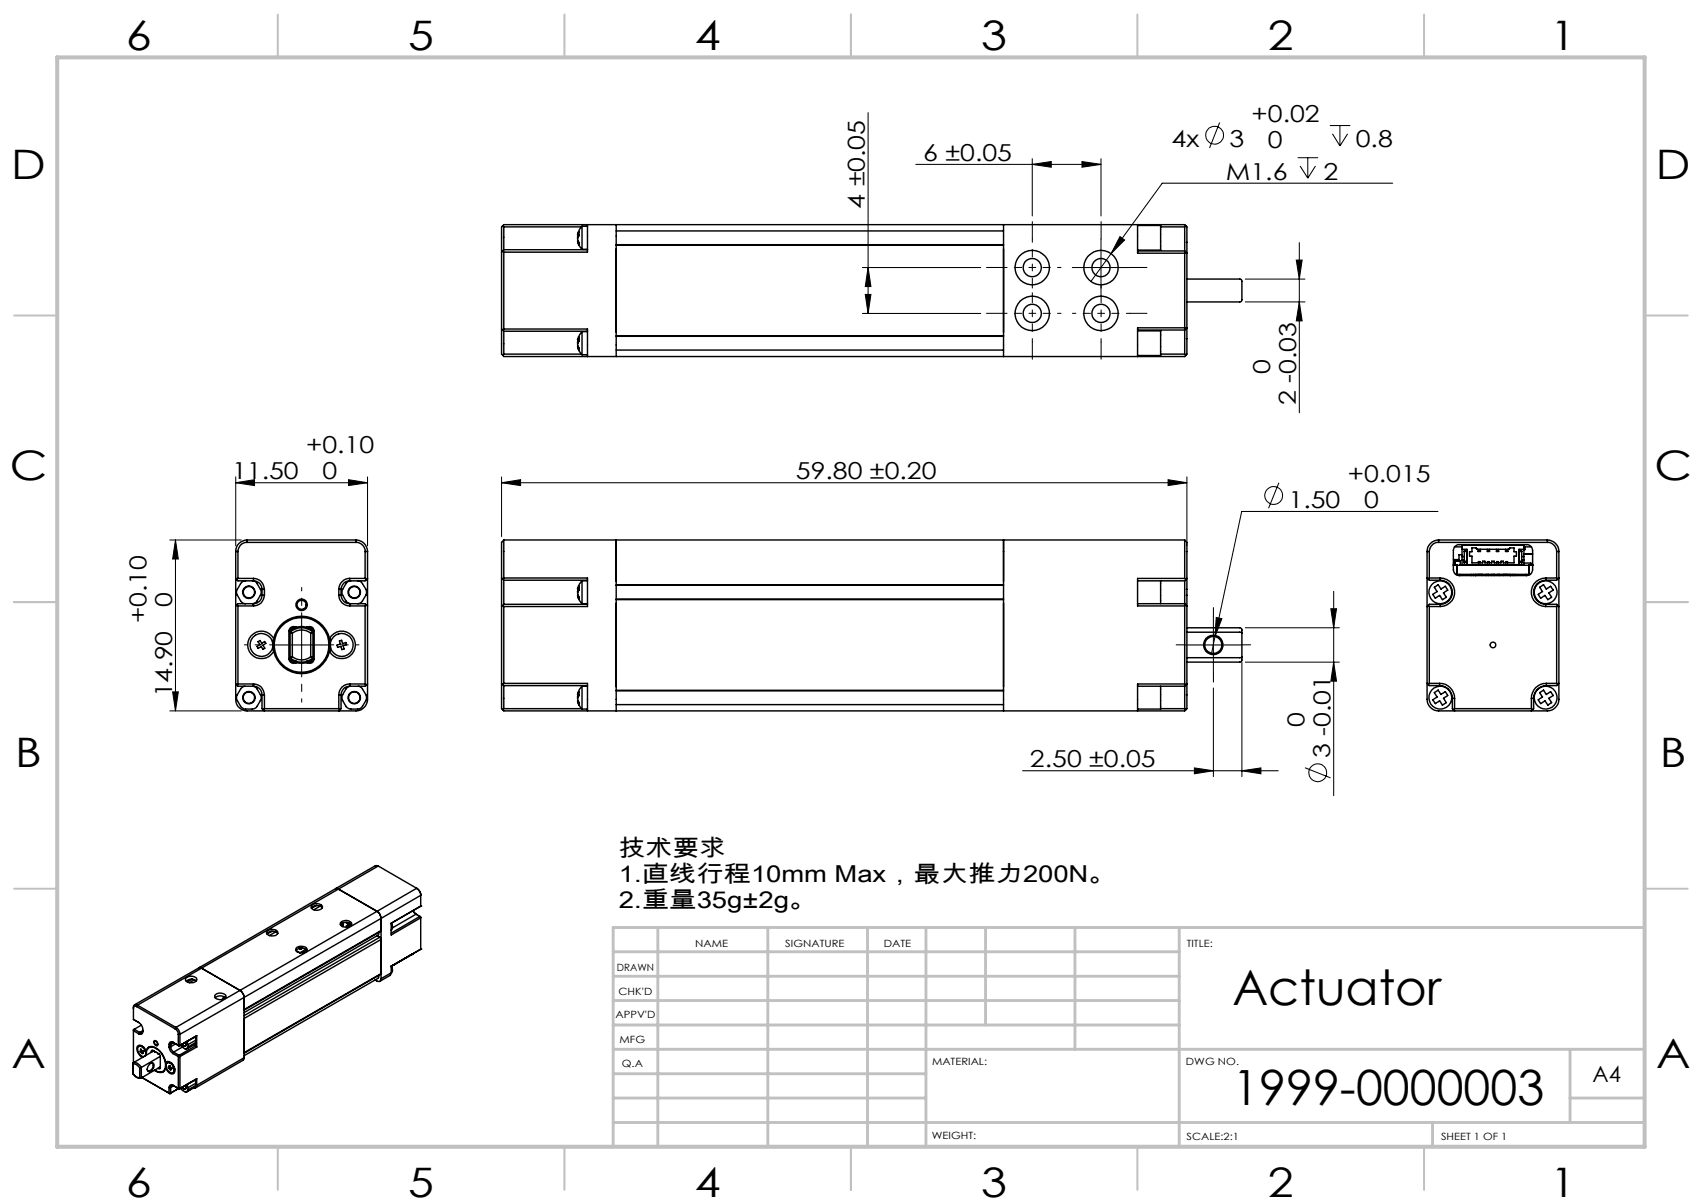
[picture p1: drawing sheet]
<svg xmlns="http://www.w3.org/2000/svg" width="297mm" height="210mm" viewBox="0 0 297 210" stroke-linecap="round" stroke-linejoin="round" font-family="sans-serif">
<g fill="none" stroke="#000" stroke-width=".18">
<path d="M151.5 19.6v35.1M159.8 28.7h32.3M180.1 28.7l3.3-.5v1zM180.1 27.7v10M188.8 28.2l3.3 .5-3.3 .5zM192.1 27.7v10M212.8 21.4l-1.7 4.4M226.4 27.5h3.6M226.9 29l1.3 2.1M228.2 27.5v3.6M229.6 29l-1.4 2.1M232.1 21.9h3.5"/>
<path d="M232.5 23.3l1.3 2.2M233.8 21.9v3.6M235.2 23.3l-1.4 2.2M243 32h-40.2l-8.9 12.2M150.5 46.7h20.6M150.5 54.7h20.6M151 51.4h1l-.5 3.3zM151.5 46.7l.5 3.3h-1zM187.1 46.7h10M192.1 41.7v10M193.9 44.2l-3.5 4.9M195.4 41.3l.9 .6-2.4 2.3z"/>
<path d="M217.3 52.7h10.4M217.3 48.7h10.4M226.2 45.4h1l-.5 3.3zM226.7 42.3v29.7M226.7 52.7l.5 3.3h-1zM29.6 94.2h12.5M30.6 94.2v29.8M30.6 94.2l.5 3.3h-1zM41.1 84.2l3.3-.5v1zM41.1 84.2h23M41.1 83.2v12M60.8 83.7l3.3 .5-3.3 .5z"/>
<path d="M64.1 83.2v12M87.5 84.2l3.3-.5v1zM87.5 83.2v10.4M87.5 84.2h119.6M203.8 83.7l3.3 .5-3.3 .5zM207.1 83.2v12M223.2 84.2l-1.8 4.4M250.9 89.2h-34.2l-4.7 21.8M47.6 112.5h10M52.6 107.5v10M206.7 112.5h10M211.7 107.5v10"/>
<path d="M212 111l-.6 3M212.2 107.7l1 .2-1.2 3.1zM216.7 115.5v20M217.3 115.5h16.4M217.3 109.5h16.4M232.2 106.2h1l-.5 3.3zM232.7 103.1v35.7M232.7 115.5l.5 3.3h-1zM29.6 124h12.5M30.1 120.7h1l-.5 3.3zM178.4 134.4h44.7M208.4 133.9l3.3 .5-3.3 .6z"/>
<path d="M211.7 120v15.5M216.7 134.4l3.3-.5v1.1zM227.7 133.9l4.5 1.8"/>
<circle cx="211.9" cy="23.6" r="1.55"/>
<circle cx="222.3" cy="86.4" r="1.54"/>
<circle cx="230" cy="134.8" r="1.56"/>
</g>
<path d="M175.1 46.7h-3M175.1 54.7h-3M180.1 41.7v-3M180.1 59.7v3M192.1 41.7v-3M192.1 59.7v3M197.1 46.7h3M197.1 54.7h3M206.7 112.5h-1.5M211.7 107.5v-1.5M211.7 117.5v1.5M216.7 112.5h1.5" fill="none" stroke="#000" stroke-width=".18" stroke-dasharray="15.2 1.3 1.3 1.3"/>
<g fill="none" stroke="#000" stroke-width=".18" stroke-dasharray="15.2 1.3 1.3 1.3" stroke-dashoffset="14.6">
<path d="M180.1 46.7v-5M180.1 46.7h-5M180.1 46.7v5M180.1 46.7h5M180.1 54.7v-5M180.1 54.7h-5M180.1 54.7v5M180.1 54.7h5M192.1 54.7v-5M192.1 54.7h-5M192.1 54.7v5M192.1 54.7h5"/>
<path d="M47.6 112.5h-5M52.6 117.5v5M52.6 107.5v-5M57.6 112.5h5"/>
</g>
<g fill="none" stroke="#c0c0c0" stroke-width=".35">
<path d="M48.5 2.5v7.5M98.5 2.5v7.5M148.5 2.5v7.5M198.5 2.5v7.5M248.5 2.5v7.5M2.5 55h7.5M287 55h7.5M2.5 105h7.5M287 105h7.5M2.5 155h7.5M287 155h7.5M48.5 200v7.5"/>
<path d="M98.5 200v7.5M148.5 200v7.5M198.5 200v7.5M248.5 200v7.5"/>
</g>
<g fill="none" stroke="#c0c0c0" stroke-width=".5">
<path d="M107 178.8h98.8M107 174.5h98.8M107 170.3h98.8M107 166h98.8M114.8 161.8v38.2M134 161.8v38.2M151.4 161.8v38.2M161.6 161.8v38.2M172 161.8v17M187.6 161.8v21.2M205.8 161.8v38.2M287 161.8h-180v38.2"/>
<path d="M107 195.8h180M107 191.5h54.6M107 187.3h54.6M107 183h180M250 195.8v4.2M274 191.5h13M274 183v12.8"/>
</g>
<path d="M10 10h277v190h-277z" fill="none" stroke="#c0c0c0" stroke-width=".7"/>
<g fill="#000">
<path d="M180.1 28.7l3.3-.5v1zM188.8 28.2l3.3 .5-3.3 .5z"/>
<path d="M226.7 52.7l.5 3.3h-1zM226.2 45.4h1l-.5 3.3z"/>
<path d="M30.6 94.2l.5 3.3h-1zM30.1 120.7h1l-.5 3.3zM151.5 46.7l.5 3.3h-1zM151 51.4h1l-.5 3.3z"/>
<path d="M60.8 83.7l3.3 .5-3.3 .5zM41.1 84.2l3.3-.5v1z"/>
<path d="M87.5 84.2l3.3-.5v1zM203.8 83.7l3.3 .5-3.3 .5z"/>
<path d="M212.2 107.7l-.2 3.3 1.2-3.1zM195.4 41.3l-1.5 2.9 2.4-2.3z"/>
<path d="M232.7 115.5l.5 3.3h-1zM232.2 106.2h1l-.5 3.3z"/>
<path d="M216.7 134.4l3.3-.5v1.1zM208.4 133.9l3.3 .5-3.3 .6z"/>
</g>
<g fill="none" stroke="#000" stroke-width=".25">
<path d="M87.7 39.4l.2 .2M87.9 39.6v4M87.9 39.6h13.6M101.6 39.5l-.7 .9-.1 .5M101.6 39.5v4M101.6 39.5h.9M102.5 39.2v4.8h-14.6M107.5 39.2v23M175.1 39.2v23M198.5 39.3h4v4.3h-4M198.5 39.2v5h8.2M202.5 39.6h4.2"/>
<path d="M206.7 39.6v4.2M206.9 39.4l.2 .2v4.6M206.9 39.4l-.2-.2h-118.8l-.4 .4v4.4M206.9 39.4l-.2 .2M87.5 57.4v4.4l.2 .2M87.5 44v13.4M87.5 57.4l.2 .2M87.7 43.8l.2 .2M87.7 43.8l-.2 .2M87.7 57.6l.2 .2M87.9 57.4h14.6v4.8M87.9 57.8v4"/>
<path d="M87.9 44v13.4M87.9 43.6h14.6M87.9 43.6l-.2 .2M87.9 57.4l-.2 .2M87.9 57.8h14.6M100.8 41.4v.1M100.8 40.9l.3-.5a1.21 1.21 0 0 1-.3 1.2l.3 .8v.4l-.3-.7 .1-.1M100.8 59.3l.3-.5a1.11 1.11 0 0 1-.3 1.2l.3 .7v.5l-.3-.7 .1-.1M100.8 59.8v.1M100.8 40.9h.2M100.8 41.4h.1M100.8 59.3h.2"/>
<path d="M100.8 59.8h.1M100.8 42.2l.3 .7 .5 .6M100.9 40.9l-.1 .5M100.9 59.3l-.1 .5M101.6 57.8l-.7 1-.1 .5M101.6 57.8v4.1M101.6 43.5h.9M101.6 57.8h.9M107.5 42.7h67.6M107.5 40.3h67.6M107.5 58.7h67.6M107.5 42.8h67.6"/>
<path d="M107.5 58.6h67.6M198.5 57.7h4v4.3h-4M198.5 57.6h8.2M198.5 43.8h8.2M206.7 57.2h-8.2v5M206.7 57.6v4.2M206.7 44.2v13M206.7 57.2l.2 .2M206.7 43.8l.4 .4M206.9 44l-.2 .2M206.9 57.4l-.2 .2M207.1 57.2v4.6l-.2 .2"/>
<path d="M207.1 48.7h9.4l.2 .3v3.4l-.2 .3h-9.4M207.1 44.2v13M207.1 57.2l-.2 .2M87.7 62l.2 .2h118.8l.2-.2M87.9 61.8h13.6M87.9 61.8l-.2 .2M100.8 60.6l.3 .7 .5 .6M101.6 61.9h.9M107.5 61.1h67.6M202.5 61.8h4.2M206.7 61.8l.2 .2M41.1 96.2v25.8a1.99 1.99 0 0 0 2 2h19a2.05 2.05 0 0 0 2-2v-25.8"/>
<path d="M41.1 96.2h.4M41.5 96.2v4.7M43.1 94.6a1.57 1.57 0 0 0-1.6 1.6M43.1 94.2a1.99 1.99 0 0 0-2 2M43.1 94.6h19M43.1 94.2v.4M43.1 94.2h19M62.1 94.6a1.57 1.57 0 0 1 1.6 1.6M62.1 94.2a2.05 2.05 0 0 1 2 2M62.1 94.2v.4M63.7 96.2v4.7M63.7 96.2h.4"/>
<path d="M87.9 94.2l-.4 .4v6.2M87.9 94.2v6.6M87.9 94.2h118.8M107.5 94.2v29.8M175.1 94.2v29.8M206.7 94.2v6.7M206.7 94.2l.4 .4v6.3M249 96.2v25.8a2.05 2.05 0 0 0 2 2h19a2.05 2.05 0 0 0 2-2v-25.8M249 96.2h.4M249.4 96.2v4.6M251 94.6a1.63 1.63 0 0 0-1.6 1.6M251 94.2a2.05 2.05 0 0 0-2 2"/>
<path d="M251 94.6h19M251 94.2h19M251 94.2v.4M253.6 98.6h13.8M253.6 98.4h.2M253.6 97.6h1M253.8 98.4h.1M253.8 98.3h.1M253.8 98.1h.1M253.8 98.2h.1M253.8 98.6v-.7h1v.7M253.8 97.9h.1"/>
<path d="M253.8 95.4h1.3M253.9 95.3l.5-.3h12a1.02 1.02 0 0 1 1 1v3.4a1.02 1.02 0 0 1-1 1h-11.8a1.02 1.02 0 0 1-1-1v-3.4zM254.8 98.6h.7M255.1 96.8h-.5v1.1M255.1 95.1h10.8v3.4h-10.8zM255.1 95.8h.9v2.7M255.1 97.1h.4M255.1 97.7h.4M255.5 97.9v.1M255.5 96.2v-.1h.4v.1M255.5 98v.1M255.5 98.1v.5"/>
<path d="M255.5 96.2h.4M255.5 97.9h.4M255.5 96.2v1.7M255.5 98h.4M255.5 98.1h.4M255.9 97.9v.1M255.9 98v.1M255.9 98.1v.5M255.9 96.2v1.7M255.9 97.1h.1M255.9 97.7h.1M256.6 98.6h.1"/>
<path d="M256.9 95.6h.7l.1 .2h5.7l.1-.2h.7v.6h.4v.8h-.4v1.2h-1.9v-.3h-.4v.3h-1.2v-.3h-.4v.3h-1.2v-.3h-.4v.3h-1.8v-1.2h-.5v-.8h.5zM256.9 98.6h.1M256.9 98.5l-1 .1M257.1 98.5v.1M257.1 98.6h.9M257.4 98.6h.1M257.6 98.5v.1M257.6 98.6h.1M257.7 98.6h.1M257.9 95.8v.4h.4v-.4M258 98.5v.1M258 98.2v-.2h.3v.2"/>
<path d="M258 95.9h.2v.2h-.2zM258.3 98.5v.1M258.3 98.6h1M258.5 98.6h.1M258.7 98.6h.1M258.8 98.5v.1M258.9 98.6h.1M259.2 98.6h.1M259.3 98.5v.1M259.5 95.8v.4h.4v-.4M259.6 98.5v.1M259.6 98.2v-.2h.3v.2"/>
<path d="M259.6 95.9h.2v.2h-.2zM259.9 98.5v.1M259.9 98.6h.2M260.1 98.5v.1M260.8 98.6h.1M260.8 98.5v.1M260.9 98.6h.3M260.9 98.5v.1M261.1 95.8v.4h.4v-.4M261.2 98.5v.1M261.2 98.2v-.2h.3v.2M261.2 95.9h.2v.2h-.2z"/>
<path d="M261.5 98.5v.1M261.5 98.6h1.3M261.7 98.6h.1M261.8 98.6h.1M262.1 98.6h.1M262.4 98.6h.1M262.4 98.5v.1M262.7 95.8v.4h.4v-.4M262.8 98.5v.1M262.8 98.2v-.2h.3v.2M262.8 95.9h.2v.2h-.2zM263.1 98.5v.1"/>
<path d="M263.5 98.5v.1M263.5 98.6h.9M263.6 98.6h.1M264.4 98.6h.1M264.4 98.5v.1M264.5 98.6h.6M264.5 98.5v.1M264.6 98.6h.1M264.7 98.6h.1M264.9 98.6h.1M265.1 97.1h.1M265.1 97.7h.1"/>
<path d="M265.1 97.9v.1M265.1 96.2v-.1h.4v.1M265.1 98v.1M265.1 98.1v.5M265.1 96.2h.4M265.1 97.9h.4M265.1 98h.4M265.1 96.2v1.7M265.1 98.1h.4M265.5 97.9v.1M265.5 98v.1M265.5 98.1v.5"/>
<path d="M265.5 96.2v1.7M265.5 97.1h.4M265.5 97.7h.4M265.9 95.7h.1M265.9 95.8h.1M265.9 95.7v.1M265.9 95.5h.1M265.9 95.5v.2M265.9 95.9h.1M265.9 95.8v.1M265.9 95.4h.1M265.9 95.4v.1"/>
<path d="M265.9 95.4h1.3M265.9 96.6h1.5M265.9 98.2h1.2v.4M265.9 95.8h-.8v2.7M265.9 96.7h1.5M266.8 98.6v1.6M267.1 98.6h.3M267.1 98.4h.3M267.3 98.6h.1M267.4 98.6h.1M270 94.6a1.63 1.63 0 0 1 1.6 1.6M270 94.2a2.05 2.05 0 0 1 2 2"/>
<path d="M270 94.2v.4M271.6 96.2h.4M271.6 96.2v4.6M41.1 100.9l.2 .2M41.1 119.3l.4 .4h2.7M41.3 105.5l.2 .2M41.3 101.1l.2 .2h2.7M41.5 119.3h2.7M41.5 105.7v13.6M41.5 105.7h2.7M41.5 100.9h2.7M41.5 100.9l-.2 .2"/>
<path d="M41.5 119.3l-.2 .2M42.7 119.7l-.6 .4-.7 1.1a1 1 0 0 0 0 1l.7 1.1 .6 .4h1.4l.4-.2 .2-.1 .7-1.2a1 1 0 0 0 0-1l-.7-1.2-.6-.3M42.9 101.3a.93 .93 0 0 0-.9 .5l-.6 1a1 1 0 0 0 0 1l.7 1.1 .4 .3 .4 .1M44 101.3a.84 .84 0 0 1 .9 .5l.5 1a1 1 0 0 1 0 1l-.7 1.2-.7 .3M44.2 100.9a1.93 1.93 0 0 1 1.9 1.9M44.2 119.3a1.87 1.87 0 0 1 1.9 1.9M44.2 119.7a1.45 1.45 0 0 1 1.5 1.5M44.2 101.3a1.45 1.45 0 0 1 1.5 1.5M44.2 100.9v.4M44.2 105.3v.4M44.2 119.3v.4M44.2 105.3h-2.7l-.4 .4"/>
<path d="M45 111.9l.4-.2 .3 .5 .5-.3 .2 .3-.5 .4 .3 .5-.3 .2-.3-.5-.6 .3-.2-.4 .6-.3zM45.7 103.8a1.45 1.45 0 0 1-1.5 1.5M45.7 103.8h.4M45.7 102.8h.4M45.7 102.8v1M46.1 103.8a1.87 1.87 0 0 1-1.9 1.9M46.1 102.8v1M47.8 111.4a4.6 4.6 0 0 0 0 2.2M47.8 111.4a2.42 2.42 0 0 0-3.7-.8 2.42 2.42 0 0 0 0 3.8 2.42 2.42 0 0 0 3.7-.8M47.8 113.6a5 5 0 0 0 4.8 3.9 5 5 0 0 0 4.9-3.9M47.8 111.4a5 5 0 0 1 4.8-3.9 5 5 0 0 1 4.9 3.9M50.4 114.9a.81 .81 0 0 0 1.2 .7"/>
<path d="M50.4 114.9h.2M50.4 110.1h.2M50.4 110.1v4.8M50.6 114.9a.58 .58 0 0 0 .9 .5M50.6 115l.8 .5M50.6 110.1v4.8M50.7 115.1l.6 .4M51 114.5a2.56 2.56 0 0 0 3.2 0M51 114.5l-.4 .2a2.95 2.95 0 0 0 4 0l-.4-.2M51 110.4l-.4-.1a2.95 2.95 0 0 1 4 0l-.4 .1M51 110.4a2.56 2.56 0 0 1 3.2 0M51 110.4v4.1"/>
<path d="M51.3 109.5l-.6 .4M51.4 109.5l-.8 .5M51.5 109.6a.58 .58 0 0 0-.9 .5M51.5 115.4h.3v.2M51.5 115.4l.1 .2M51.6 109.4a.81 .81 0 0 0-1.2 .7M51.6 109.4h.2M51.6 109.4l-.1 .2M51.8 109.4a2.72 2.72 0 0 1 1.7 0M51.8 115.6h-.2M51.8 115.6a2.72 2.72 0 0 0 1.7 0M51.8 109.4v.2h-.3"/>
<path d="M53.5 115.6h.1M53.5 109.4l-.1 .2h.3M53.6 109.4a.79 .79 0 0 1 1.2 .7M53.6 109.4h-.1M53.6 109.4l.1 .2M53.7 115.4h-.3l.1 .2M53.7 109.6a.58 .58 0 0 1 .9 .5M53.7 115.4l-.1 .2M53.8 109.5l.8 .5M53.9 109.5l.7 .4M54.2 110.4v4.1M54.6 115.1l-.7 .4"/>
<path d="M54.6 114.9a.58 .58 0 0 1-.9 .5M54.6 115l-.8 .5M54.6 114.9h.2M54.6 110.1h.2M54.6 110.1v4.8M54.8 114.9a.79 .79 0 0 1-1.2 .7M54.8 110.1v4.8M57.5 111.4l.1 1.1-.1 1.1M57.5 111.4a2.4 2.4 0 0 1 3.6-.8 2.4 2.4 0 0 1 0 3.7 2.4 2.4 0 0 1-3.6-.7M57.5 111.4l.1 .6-.1 1.6M59.1 103.8a1.87 1.87 0 0 0 1.9 1.9M59.1 102.8v1"/>
<path d="M59.1 103.8h.4M59.1 102.8h.4M59.2 111.8l.4-.1 .2 .5 .6-.1 .1 .4-.6 .1 .1 .6-.3 .1-.2-.6-.6 .2-.1-.4 .6-.1zM59.5 103.8a1.51 1.51 0 0 0 1.5 1.5M59.5 102.8v1M61 100.9a1.93 1.93 0 0 0-1.9 1.9M61 119.3a1.87 1.87 0 0 0-1.9 1.9M61 119.7a1.51 1.51 0 0 0-1.5 1.5M61 101.3a1.51 1.51 0 0 0-1.5 1.5M61 119.3h2.7M61 105.7h2.7M61 100.9h2.7"/>
<path d="M61 100.9v.4M61 105.3v.4M61 119.3v.4M61 105.3h2.7l.2 .2M61.1 119.7l-.7 .4-.6 1.1a1 1 0 0 0 0 1l.6 1.1 .5 .3 1.6 .1 .6-.3 .8-1.2 .1-.6-.1-.4-.8-1.2-.6-.3M61.2 101.3a.93 .93 0 0 0-.8 .5l-.6 1a1 1 0 0 0 0 1l.6 1.1 .5 .3 .3 .1M62.4 101.3a.84 .84 0 0 1 .9 .5l.6 1 .1 .6-.1 .4-.8 1.2-.7 .3M63.7 105.7v13.6M63.7 100.9l.2 .2M63.7 119.3l.2 .2M63.9 119.5l-.2 .2h-2.7M63.9 105.5l.2 .2"/>
<path d="M63.9 105.5l-.2 .2M64.1 100.9l-.4 .4h-2.7M64.1 119.3l-.2 .2M87.5 119.2v4.4l.2 .2M87.5 100.8v5M87.5 100.8l.2 .2M87.5 105.8v13.4M87.5 119.2l.4 .4M87.7 101l.2 .2M87.7 105.6l.2 .2M87.7 105.6l-.2 .2M87.9 119.2h14.6v4.8"/>
<path d="M87.9 119.6v4M87.9 101.2v4.2M87.9 100.8h14.6v5h-14.6M87.9 105.8v13.4M87.9 100.8l-.2 .2M87.9 101.2h14.6M87.9 105.4h14.6M87.9 105.4l-.2 .2M87.9 119.2l-.2 .2M87.9 119.6h14.6M100.8 103.2v.1M100.8 102.8l.3-.5a1.21 1.21 0 0 1-.3 1.1l.3 .8v.4l-.3-.6 .1-.2"/>
<path d="M100.8 102.8h.2M100.8 103.2h.1M100.8 104l.3 .7 .5 .6M100.9 102.8l-.1 .4M101.6 119.7l-.5 .6-.3 .8M101.6 101.3l-.5 .6-.3 .9M101.6 119.7v4M101.6 101.3v4M101.6 119.7h.9M101.6 105.3h.9M101.6 101.3h.9M107.5 104.5h67.6"/>
<path d="M107.5 102.1h67.6M107.5 102h67.6M107.5 104.6h67.6M198.5 119.7h8.2M198.5 105.3h8.2M198.5 101.3h8.2M202.5 119.7v4h-4M202.5 101.3v4M206.7 119.3h-8.2v4.7M206.7 119.7v3.9M206.7 101.3v4M206.7 100.9h-8.2v4.8h8.2"/>
<path d="M206.7 105.7v13.6M206.7 119.3l.2 .2M206.7 105.3l.4 .4M206.7 100.9l.2 .2M206.9 105.5l-.2 .2M206.9 101.1l-.2 .2M207.1 109.5h9.3l.3 .2v.7M207.1 119.3v4.3l-.4 .4h-118.8l-.2-.2M207.1 100.9v4.8M207.1 110.3h9.4l.2 .1M207.1 119.3l-.4 .4M207.1 105.7v13.6"/>
<path d="M207.1 100.9l-.2 .2M216.7 114.5v.7l-.3 .3h-9.3M216.7 114.5l-.2 .2h-9.4M216.7 110.4v4.1M249 119.2l.4 .4h1.8M249 100.8l.2 .2M249.2 101l.2 .2h1.9M249.2 105.6l-.2 .2M249.2 105.6l.2 .2M249.4 100.8h1.9M249.4 119.2h1.8M249.4 105.8h1.9"/>
<path d="M249.4 105.8v13.4M249.4 119.2l-.2 .2M249.4 100.8l-.2 .2M250.3 102.4l.7-.4 .5 .8 .3-.3a.28 .28 0 0 1 .4-.2 .28 .28 0 0 1 .2 .3 .29 .29 0 0 1 .2 .3 .29 .29 0 0 1-.3 .2l-.4 .3 .2 .3a.36 .36 0 0 1 .2 .4 .36 .36 0 0 1-.2 .3h-.1a.32 .32 0 0 1-.4 .1 .32 .32 0 0 1-.2-.4l-.2-.3-.3 .2a.35 .35 0 0 1-.3 .3 .35 .35 0 0 1-.3-.3l-.3-.3 .8-.5zM251.2 119.2a2.59 2.59 0 0 1 2.6 2.6M251.2 119.6a2.23 2.23 0 0 1 2.2 2.2M251.2 119.2v.4M251.3 100.8a2.49 2.49 0 0 1 2.5 2.5 2.49 2.49 0 0 1-2.5 2.5M251.3 101.2a2.1 2.1 0 0 1 2.1 2.1 2.1 2.1 0 0 1-2.1 2.1M251.3 105.4h-1.9l-.2 .2M251.3 100.8v.4M251.3 105.4v.4"/>
<path d="M254 100.2h13M254.2 100.2v-1.6v1.6M254.7 100.2v.2M256.7 100.2v.2M257.1 100.2v.2M257.5 100.2v.2M258.1 100.2h.1M258.4 100.2h.1M258.7 100.2v.2M258.7 100.2h-1.2v.2M259.3 100.2v.2M259.3 100.2h.4"/>
<path d="M259.7 100.2v.2M260.3 100.2v.2M260.3 100.2h.4M260.7 100.2v.2M261.3 100.2v.2M261.3 100.2h.4M261.7 100.2v.2M262.3 100.2v.2M262.3 100.2h1.2M262.6 100.2h.1M263 100.2h.1M263.6 100.2v.2"/>
<path d="M263.9 100.2v.2M264.3 100.2v.2M266.3 100.2v.2M268.7 102.4l.2-.1a.35 .35 0 0 1 .4-.2 .35 .35 0 0 1 .3 .3l.2 .4 .4-.3a.28 .28 0 0 1 .3-.2 .28 .28 0 0 1 .3 .3l.2 .3-.7 .5 .2 .4a.28 .28 0 0 1 .3 .3 .28 .28 0 0 1-.4 .3h-.1a.33 .33 0 0 1-.3 .1 .33 .33 0 0 1-.2-.4 .36 .36 0 0 0-.3-.2 .36 .36 0 0 0-.4 .3 .32 .32 0 0 1-.3 .1 .32 .32 0 0 1-.2-.4l-.2-.2 .8-.5zM269.7 100.8a2.49 2.49 0 0 0-2.5 2.5 2.49 2.49 0 0 0 2.5 2.5M269.7 101.2a2.1 2.1 0 0 0-2.1 2.1 2.1 2.1 0 0 0 2.1 2.1M269.7 100.8h1.9M269.7 105.8h1.9M269.7 105.4h1.9l.2 .2M269.7 100.8v.4M269.7 105.4v.4M269.8 119.2a2.53 2.53 0 0 0-2.6 2.6"/>
<path d="M269.8 119.6a2.23 2.23 0 0 0-2.2 2.2M269.8 119.2h1.8M269.8 119.2v.4M271.6 105.8v13.4M271.6 100.8l.2 .2M271.6 119.2l.2 .2M271.8 101l-.2 .2h-1.9M271.8 105.6l-.2 .2M271.8 105.6l.2 .2M272 119.2l-.4 .4h-1.8M272 100.8l-.2 .2M45.7 121.2h.4"/>
<path d="M45.7 121.2v2.4l.2 .2M45.9 123.8l.2 .2M46.1 121.2v2.4M46.1 123.6h13M46.1 123.6l-.2 .2M59.1 121.2v2.4M59.1 123.6l.2 .2M59.1 121.2h.4M59.5 121.2v2.4l-.4 .4M87.9 123.6h13.6M87.9 123.6l-.2 .2M100.8 121.1l.3-.5a1.21 1.21 0 0 1-.3 1.2l.3 .7v.5l-.3-.7 .1-.1"/>
<path d="M100.8 121.6v.1M100.8 121.1h.2M100.8 121.6h.1M100.8 122.4l.3 .7 .5 .6M100.9 121.1l-.1 .5M101.6 123.7h.9M107.5 122.9h67.6M107.5 120.5h67.6M107.5 120.4h67.6M202.5 123.6h4.2M206.7 123.6l.2 .2M250.3 120.8l.7-.4 .5 .7 .2-.2a.36 .36 0 0 1 .4-.2 .36 .36 0 0 1 .3 .3l.1 .1a.32 .32 0 0 1 0 .3 .32 .32 0 0 1-.3 .2 .36 .36 0 0 0-.2 .3 .36 .36 0 0 0 .2 .4 .32 .32 0 0 1 .1 .3 .32 .32 0 0 1-.3 .2l-.3 .2-.5-.8-.4 .3a.28 .28 0 0 1-.3 .2 .28 .28 0 0 1-.2-.3l-.3-.3 .8-.5z"/>
<path d="M253.4 121.8v1.8l.4 .4M253.4 121.8h.4M253.8 123.6h13.4M253.8 121.8v1.8M253.8 123.6l-.2 .2M267.2 121.8v1.8M267.2 121.8h.4M267.2 123.6l.2 .2M267.6 121.8v1.8l-.4 .4M268.7 120.8l.2-.2a.35 .35 0 0 1 .4-.2 .35 .35 0 0 1 .3 .3v.2a.36 .36 0 0 0 .4 .2 .36 .36 0 0 0 .3-.3 .32 .32 0 0 1 .4-.1 .32 .32 0 0 1 .2 .4l.1 .2-.7 .5 .2 .4a.28 .28 0 0 1 .3 .3 .28 .28 0 0 1-.4 .3l-.3 .2-.3-.5a.36 .36 0 0 0-.3-.2 .36 .36 0 0 0-.4 .2 .32 .32 0 0 1-.3 .1 .32 .32 0 0 1-.2-.3 .33 .33 0 0 1-.1-.4 .33 .33 0 0 1 .4-.1 .36 .36 0 0 0 .2-.4 .36 .36 0 0 0-.2-.3zM54.4 157.9a1.16 1.16 0 0 1 1.9 .3 1.16 1.16 0 0 1-2 0zM55.2 157.9l-.7 .2-.2 .3"/>
<path d="M55.2 157.9l.6 .1 .4 .4M55.2 157.9l-.8 .5M55.9 158l-1.1 .7M58.6 155l.5 .1M58.6 155l-23.9 13.8M59.1 155.1l6.7 3.9M59.1 155.1l-23.9 13.8M65.8 159a1.6 1.6 0 0 1 .7 1.2M65.8 159l-23.9 13.7M66 151.1l-.5-.1-6.9 4M66 151.1l-6.9 4M66 151.1l6.7 3.8"/>
<path d="M72 158.8l.6 .6M72.1 158.8l.6 .8M72.6 159.4l.7 .4M72.6 159.4l-4.1 2.4M72.7 154.9a1.6 1.6 0 0 1 .7 1.3l-6.9 4M72.7 154.9a1.29 1.29 0 0 1 .7 1.1v2M72.7 154.9l-6.9 4.1M73.3 159.8l.1 .1v5.7M73.3 159.8l-5 3M73.4 158h.1M73.4 158l-5.1 3M73.4 158l-.1 .1"/>
<path d="M23.3 179.8l.9 .5M23.3 177.8l.9 .6M23.4 179.5l-.1 .1v5.7M23.4 179.5l1 .6M23.8 175.6a.35 .35 0 0 0-.3-.1 .35 .35 0 0 0-.2 .4M23.8 175.6l6.8 3.8M24 175.3a.42 .42 0 0 0-.5 0 .42 .42 0 0 0-.2 .4v2.1M24 175.3l-.2 .3M24 175.3l6.7 3.9M24.2 178.4a1.45 1.45 0 0 1 .5 2l-.5-.1M24.7 178.8l-1.3 .7M30.6 179.4a1.1 1.1 0 0 1 .5 1"/>
<path d="M30.7 179.2a1.38 1.38 0 0 1 .7 1.2M30.7 179.2l-.1 .2M32.5 170.6a1.36 1.36 0 0 1 1.8 .1 .71 .71 0 0 1-.9 .7l-.6-.1a.49 .49 0 0 1-.3-.7zM33.5 170.8h-.5l-.5 .3M33.5 170.8l.8 .3M33.5 170.8l-.8 .5M33.9 170.9l-.8 .5M34.7 168.8l.5 .1M34.7 168.8l-11.2 6.5M35.2 168.9l6.7 3.8M35.2 168.9l-11.2 6.4M37.5 174a1.45 1.45 0 0 1 1.9 0"/>
<path d="M37.6 173.5a1.29 1.29 0 0 1 1.8 .2 1.13 1.13 0 0 1-1.8 .4 .4 .4 0 0 1 0-.6zM38.9 174.1l.2 .1M38.9 174.1v.2M39.1 174l-.2 .1M39.1 174l.1 .1M39.1 174h.1M39.1 174l.2 .1M39.2 173.9l-.1 .1M41.9 172.7a1.6 1.6 0 0 1 .7 1.3v10.5M41.9 172.7l-11.2 6.5M42.6 176.1l23.9-13.8-23.9 13.9M46.6 162.4a1.34 1.34 0 0 1 1.9 .2v.2a1.22 1.22 0 0 1-2-.1z"/>
<path d="M47.4 162.4l-.4 .1-.4 .3M47.4 162.4l.6 .1 .5 .3M47.4 162.4l-.8 .5M48.1 162.6l-1.1 .6M51.7 165.4a1.42 1.42 0 0 1 1.9 0 .92 .92 0 0 1-1.5 .7 .5 .5 0 0 1-.4-.7zM52.2 165.4h.1M52.3 165.4h.1M52.3 166.2h.1M52.4 165.4h.1M52.4 165.4h.2M52.5 165.4h.1M52.6 165.4h.1"/>
<path d="M52.9 166.1h.1M53 166.1h.1M53 166.1l-.1 .1M53.3 165.9h.1M53.3 165.9l-.2 .2M53.3 165.9v.1M53.3 165.6l-1 .6M53.4 165.9h.1M53.4 165.9l.2-.1a1.27 1.27 0 0 0-2 0l.7 .4M59.4 161.3a1.33 1.33 0 0 1 1.9 0M59.4 160.9a1.27 1.27 0 0 1 2 .2 1.22 1.22 0 0 1-2 .1zM59.7 161h.1"/>
<path d="M59.7 161v.5M59.7 161l-.1 .1M59.8 161.6h.1M59.8 161h-.1M59.8 161v.6M59.9 161.6h-.1M59.9 161v.6M60.4 160.9l.1 .1M60.5 161.5l.3-.2 .4 .2M60.5 161.5l.1 .1M60.5 161.5v.2M60.5 161h.1"/>
<path d="M60.5 160.9v.1M60.5 161.5l.3 .2-.2-.1M60.5 161l.3 .1M60.6 161.6h.1M60.6 161.5l.2 .1M60.6 161.5v.1M60.8 161l.2 .1M60.8 161v.1l.2 .1M60.8 161h.1M61 161.4l-.4 .1M61 161.2h.1M61 161.1v.1"/>
<path d="M61 161.2l.3 .2M65.8 163.2l.5 .3M66.1 162.7l-.1 .4-23.4 13.5M66.1 170.1l-.1 .5-23.4 13.5M66.3 163.5l.2 .4-23.9 13.8M66.3 163.5l-23.7 13.7M66.5 170.7a.44 .44 0 0 1-.2 .5 .44 .44 0 0 1-.5-.1l-.4-.2M66.5 160.2l-35.1 20.2M66.5 160.2v10.5M68.2 168.5a.88 .88 0 0 1 .1 1.3M68.3 168.5l.2 .8M68.3 161l.2 .8"/>
<path d="M68.3 161.1l.1 .2a.72 .72 0 0 1-.1 .9M68.3 169.7l-.2 .4-1.8 1.1M68.3 168.5v1.2M68.3 169.7l-1.8 1M71.9 166.5h.1M71.9 166.5h-.2M73.4 165.6h.1M73.4 160.1l-5.1 3v-2.1M73.4 165.6l-5.1 2.9M73.4 165.6l-.1 .1M23.2 187.2v.2a1.28 1.28 0 0 0 1.5 .6M23.2 185.5v1.8"/>
<path d="M23.2 185.4a1.25 1.25 0 0 1 1.5 .8M23.2 185.6a1.16 1.16 0 0 1 1.2 .7M23.2 185.4v.2M23.2 187.3a1.2 1.2 0 0 0 1.2 .6M23.2 185.6v1.7M24.2 182.5a.94 .94 0 0 1 1.3 .9l-.1 .7M24.4 180.1l.5-.3a.32 .32 0 0 1-.1 .3 .32 .32 0 0 1-.4 0zM24.4 187.9l.3 .1M24.4 180.1l-.2 .2M24.4 186.3v1.6M24.6 183.3l-.1-.3 .3 .3h.1l.1 .1-.2 .1M24.6 183.3h-.2l.1 .2"/>
<path d="M24.6 183.3l.1 .1M24.7 186.2l-.3 .1M24.7 183.4l-.2 .1M24.7 186.2v1.8M24.7 183.5h-.2M24.7 183.5l.1 .3M24.7 183.2l-.1 .1M24.8 182.5l.3 .2M24.8 183.5l.1 .2-.1 .1M24.8 183.4h.1M24.8 183.4h-.1M24.8 183.4l-.1 .1"/>
<path d="M24.9 187.8v.2M24.9 188l4.7 2.7M24.9 188l.1 .1M24.9 183.7l-.1 .1M25 183.4h.1M25 183.4l-.2 .1M25 182.6v.1M25.3 184.2a1.28 1.28 0 0 0-1-1.7 .98 .98 0 0 0 .3 1.6l.5 .2M25.5 183.4a1.16 1.16 0 0 1 .9-.9 1.16 1.16 0 0 1 1.2 .5l.8 1 .5 1.3M25.5 183.4l-.3-.6a.67 .67 0 0 0-.7-.5 .67 .67 0 0 0-.6 .5l.2 .8 .4 .6 .4 .2M25.5 183.4l.1 .1M25.5 183.4v.4"/>
<path d="M25.5 184a1.04 1.04 0 0 1 .4-1.2 1.04 1.04 0 0 1 1.3 .1 3.3 3.3 0 0 1 1.6 3.6 1.06 1.06 0 0 1-1.8 .1M25.5 183.5h.1M26.1 182.6l-.3 .4M26.2 185.5h.4a.88 .88 0 0 1-.8 1.3l-.1-.3M26.3 185.4h.2a.56 .56 0 0 1 .4 .4 .56 .56 0 0 1-.2 .6l-.3 .4-.4 .1a.89 .89 0 0 1 .3-1.5zM26.4 183.4v.1M26.4 183.4h.2M26.6 183.4h.1M26.7 183.2l-.1 .2M26.8 183.3l-.2 .1M26.8 183.3l-3.6 2.1M26.8 183.3l.1 .1"/>
<path d="M26.8 183.3a.22 .22 0 0 0-.2-.1 .22 .22 0 0 0-.2 .2M26.9 183.4h.1M26.9 183.4l.7 .4M27 181.5a.51 .51 0 0 1 .5 .3 .51 .51 0 0 1-.2 .6l-.3-.3-.2-.4zM27 181.5l-.1 .3M27 183.4l.2 .1M27 181.6a.48 .48 0 0 1 .4 .7 .48 .48 0 0 1-.4-.7zM27.2 182.3h.3M27.5 183.8h.2M27.6 183.8l.4 .4v2a.2 .2 0 0 1-.2 .2 .2 .2 0 0 1-.2-.1M27.6 183.8h.1M27.7 183.8h.1"/>
<path d="M28 186.2l-.1 .1-.2-.1M28 186.1l-3.3 1.9M28 184.2l-3.3 2M28.6 186.9l-.6 .1M28.9 185.3a.78 .78 0 0 1 1.3 .4l.2 .6a.63 .63 0 0 1 0 .9 .63 .63 0 0 1-.9-.1l-.6-.8M28.9 186.3a1.11 1.11 0 0 1-.8 .8 1.11 1.11 0 0 1-1.1-.4M28.9 185.3l.1 .2M29 186.1l-.1 .2M29.1 185.4a1.12 1.12 0 0 1 1.3 1.4 .55 .55 0 0 1-.5 .4 .55 .55 0 0 1-.5-.4l-.3-.5a.68 .68 0 0 1 0-.9zM29.2 185.4a.94 .94 0 0 1 1.2 .9v.5l-.2 .3M29.4 186.3h.2M29.5 182.6a1.57 1.57 0 0 0 .7 1.2"/>
<path d="M29.5 182.2v.4M29.5 189.7v1h.1M29.5 182.2h.3M29.5 182.6h.3M29.5 189.7h.3M29.6 186.2h.2M29.6 186.1v.1M29.6 186.2l-.2 .1M29.6 186.1l-.1-.2 .5 .3v.2l-.2-.1M29.6 186.1h-.2v.2M29.6 190.7h.1M29.6 186.3l.1 .3"/>
<path d="M29.7 186l-.1 .1M29.7 185.4l.3 .1M29.8 182.6l.2 .5 .3 .4M29.8 186.3v.3h-.1M29.8 186.2v.1M29.8 186.2l-.2 .1M29.8 190.7h-.2M29.8 182.2v.4M29.8 189.7v1M29.8 190.7l1.4-.8-1.6 .8M29.8 186.5l-.1 .1M30 186.3h-.2"/>
<path d="M30 185.5h.1M30.2 181.8a.42 .42 0 0 0-.5-.1 .42 .42 0 0 0-.2 .5M30.2 189.3a.42 .42 0 0 0-.5 0 .42 .42 0 0 0-.2 .4M30.2 181.8l.9 .5M30.2 183.8l.9 .5M30.2 189.3l1.1 .6M30.2 181.8l.1 .1M30.2 189.3l.1 .1M30.3 181.9a.33 .33 0 0 0-.4 0 .33 .33 0 0 0-.1 .3M30.3 189.4a.33 .33 0 0 0-.4-.1 .33 .33 0 0 0-.1 .4M30.3 181.9l1 .5M30.3 183.5l1 .6"/>
<path d="M30.3 183.5l-.1 .3M30.3 181.9l-.5 .3M30.3 189.4l-.5 .3M30.4 186.3v.3M30.5 186.3l-.1 .1M30.7 182.1l-.9 .5M31.1 180.4h.3M31.1 180.4v1.9M31.1 184.3v5.6h.2M31.1 182.3l.2 .1M31.3 182.4h.1M31.3 189.9h.1"/>
<path d="M31.3 184.2l.1 .1M31.3 184.2l-.2 .1M31.3 184.1v.1M31.4 180.4v1.9M31.4 184.3v5.6M31.4 182.3l-.1 .1M31.4 189.9h-.1M31.5 182.3l.3 .4 .6 .3 .4-.4M31.5 189.8l.3 .4 .6 .3 .2-.1M31.8 182.6l-1.5 .9M32.1 189.9h.1M32.1 182.4h.1"/>
<path d="M32.3 189.3l.1 .5-.1 .2-.5-.4M32.3 181.8l.1 .5-.1 .1-.5-.3M32.3 181.8l.2 .2-.2 .4a.43 .43 0 0 1-.5-.3M32.3 189.3l.2 .2-.2 .5-.2-.1-.3-.3M32.6 181.7h.1M32.6 189.2h.1M32.6 181.7l.2 .5M32.6 189.2l.2 .5M32.8 182.2v.4M32.8 189.7v.4M32.8 190.1l-.2 .3M33.8 182.2l.4 .2"/>
<path d="M34 180.9h.1M34 182.1h-.1M34 189.6l-1.5 .9M34 182.1l-1.5 .8M34 180.9l-1.4 .8M34 180.9l.2 .5M34 188.4l-1.4 .8M34 188.4l.2 .5M34 188.3v.1M34 189.6l-1.4 .8M34.2 182.4l.1 .2M34.2 182.4l-2.9 1.7"/>
<path d="M34.2 181.4v.4M34.2 188.9v.4M34.2 181.4l-1.4 .8M34.2 181.8l-1.4 .8M34.2 181.8l-.2 .3M34.2 188.9l-1.4 .8M34.2 189.3l-1.4 .8M34.2 189.3l-.2 .3M34.3 189.3l-.2 .5h-.3M34.3 180.6v2M34.3 188.2v1.1M34.3 188.2l-2.9 1.7"/>
<path d="M34.3 182.6l-2.9 1.7M34.3 180.6l-2.9 1.7M34.3 180.6l-3 1.8M34.3 188.2l-3 1.7M42.6 184.5l-.2 .5-8.3 4.8M42.6 183.6l23.9-13.8-23.9 13.9M42.6 184.5l-8.3 4.8"/>
<circle cx="180.1" cy="46.7" r="3"/>
<circle cx="180.1" cy="54.7" r="3"/>
<circle cx="180.1" cy="46.7" r="1.59"/>
<circle cx="180.1" cy="54.7" r="1.59"/>
<circle cx="192.1" cy="46.7" r="3"/>
<circle cx="192.1" cy="54.7" r="3"/>
<circle cx="192.1" cy="54.7" r="1.59"/>
<circle cx="192.1" cy="46.7" r="1.59"/>
<circle cx="43.4" cy="103.3" r="1.09"/>
<circle cx="43.4" cy="103.3" r="1"/>
<circle cx="45.6" cy="112.5" r="2"/>
<circle cx="52.6" cy="105.5" r=".79"/>
<circle cx="52.6" cy="112.5" r="4.8"/>
<circle cx="52.6" cy="105.5" r="1"/>
<circle cx="59.6" cy="112.5" r="1.99"/>
<circle cx="61.8" cy="103.3" r=".99"/>
<circle cx="61.8" cy="103.3" r="1.08"/>
<circle cx="211.7" cy="112.5" r="1.7"/>
<circle cx="211.7" cy="112.5" r="1.48"/>
<circle cx="251.3" cy="103.3" r="1.99"/>
<circle cx="260.5" cy="112.5" r=".5"/>
<circle cx="269.7" cy="103.3" r="1.99"/>
<circle cx="43.4" cy="121.7" r="1"/>
<circle cx="43.4" cy="121.7" r="1.08"/>
<circle cx="61.8" cy="121.7" r="1.08"/>
<circle cx="61.8" cy="121.7" r="1"/>
<circle cx="251.3" cy="121.7" r="1.99"/>
<circle cx="269.7" cy="121.7" r="1.99"/>
</g>
<g font-size="8.5">
<text x="215" y="175.2">Actuator</text>
<text x="215" y="192.7">1999-0000003</text>
</g>
<g font-size="7.1">
<text x="22" y="8.7">6</text>
<text x="71.2" y="8.7">5</text>
<text x="121.2" y="8.7">4</text>
<text x="171.2" y="8.7">3</text>
<text x="221.2" y="8.7">2</text>
<text x="270.5" y="8.7">1</text>
<text x="2" y="31.2">D</text>
<text x="289" y="31.2">D</text>
<text x="1.7" y="83.7">C</text>
<text x="288.7" y="83.7">C</text>
<text x="2.7" y="133.7">B</text>
<text x="289.7" y="133.7">B</text>
<text x="2" y="186.2">A</text>
<text x="289" y="186.2">A</text>
<text x="22" y="208.7">6</text>
<text x="71.2" y="208.7">5</text>
<text x="121.2" y="208.7">4</text>
<text x="171.2" y="208.7">3</text>
<text x="221.2" y="208.7">2</text>
<text x="270.5" y="208.7">1</text>
</g>
<g font-size="4.1">
<text x="218.4" y="21.2">+0.02</text>
<text x="161.1" y="28.1">6 ±0.05</text>
<text x="204.4" y="25.7">4x</text>
<text x="214.5" y="25.7">3</text>
<text x="221.2" y="25.8">0</text>
<text x="236.6" y="25.7">0.8</text>
<text x="213.9" y="31.3">M1.6</text>
<text x="231" y="31.3">2</text>
<text x="150.9" y="36.4" transform="rotate(-90 150.9 36.4)">4 ±0.05</text>
<text x="221.6" y="65.2" transform="rotate(-90 221.6 65.2)">0</text>
<text x="226.1" y="70.7" transform="rotate(-90 226.1 70.7)">2 -0.03</text>
<text x="40.5" y="83.5">11.50</text>
<text x="53.4" y="79.1">+0.10</text>
<text x="56.3" y="83.6">0</text>
<text x="138.9" y="83.6">59.80 ±0.20</text>
<text x="224.8" y="88.6">1.50</text>
<text x="235.2" y="84.1">+0.015</text>
<text x="238" y="88.6">0</text>
<text x="30.1" y="105.9" transform="rotate(-90 30.1 105.9)">0</text>
<text x="25.5" y="108.7" transform="rotate(-90 25.5 108.7)">+0.10</text>
<text x="30" y="121.6" transform="rotate(-90 30 121.6)">14.90</text>
<text x="227.6" y="126.8" transform="rotate(-90 227.6 126.8)">0</text>
<text x="179.7" y="133.9">2.50 ±0.05</text>
<text x="232.1" y="132.2" transform="rotate(-90 232.1 132.2)">3 -0.01</text>
<text x="108" y="149.4">技术要求</text>
<text x="108" y="153.9">1.直线行程10mm Max，最大推力200N。</text>
<text x="108" y="158.4">2.重量35g±2g。</text>
</g>
<text font-size="3.9" x="277.9" y="188.8">A4</text>
<g font-size="1.7">
<text x="121.3" y="165.2">NAME</text>
<text x="137" y="165.1">SIGNATURE</text>
<text x="154.2" y="165.1">DATE</text>
<text x="207.1" y="165.1">TITLE:</text>
<text x="107.6" y="169.3">DRAWN</text>
<text x="107.9" y="173.5">CHK'D</text>
<text x="107.4" y="177.6">APPV'D</text>
<text x="108.1" y="182">MFG</text>
<text x="162.6" y="185.7">MATERIAL:</text>
<text x="207" y="185.7">DWG NO.</text>
<text x="108.5" y="186.2">Q.A</text>
<text x="162.6" y="198.7">WEIGHT:</text>
<text x="207.1" y="198.8">SCALE:2:1</text>
<text x="251.5" y="198.8">SHEET 1 OF 1</text>
</g>
</svg>
